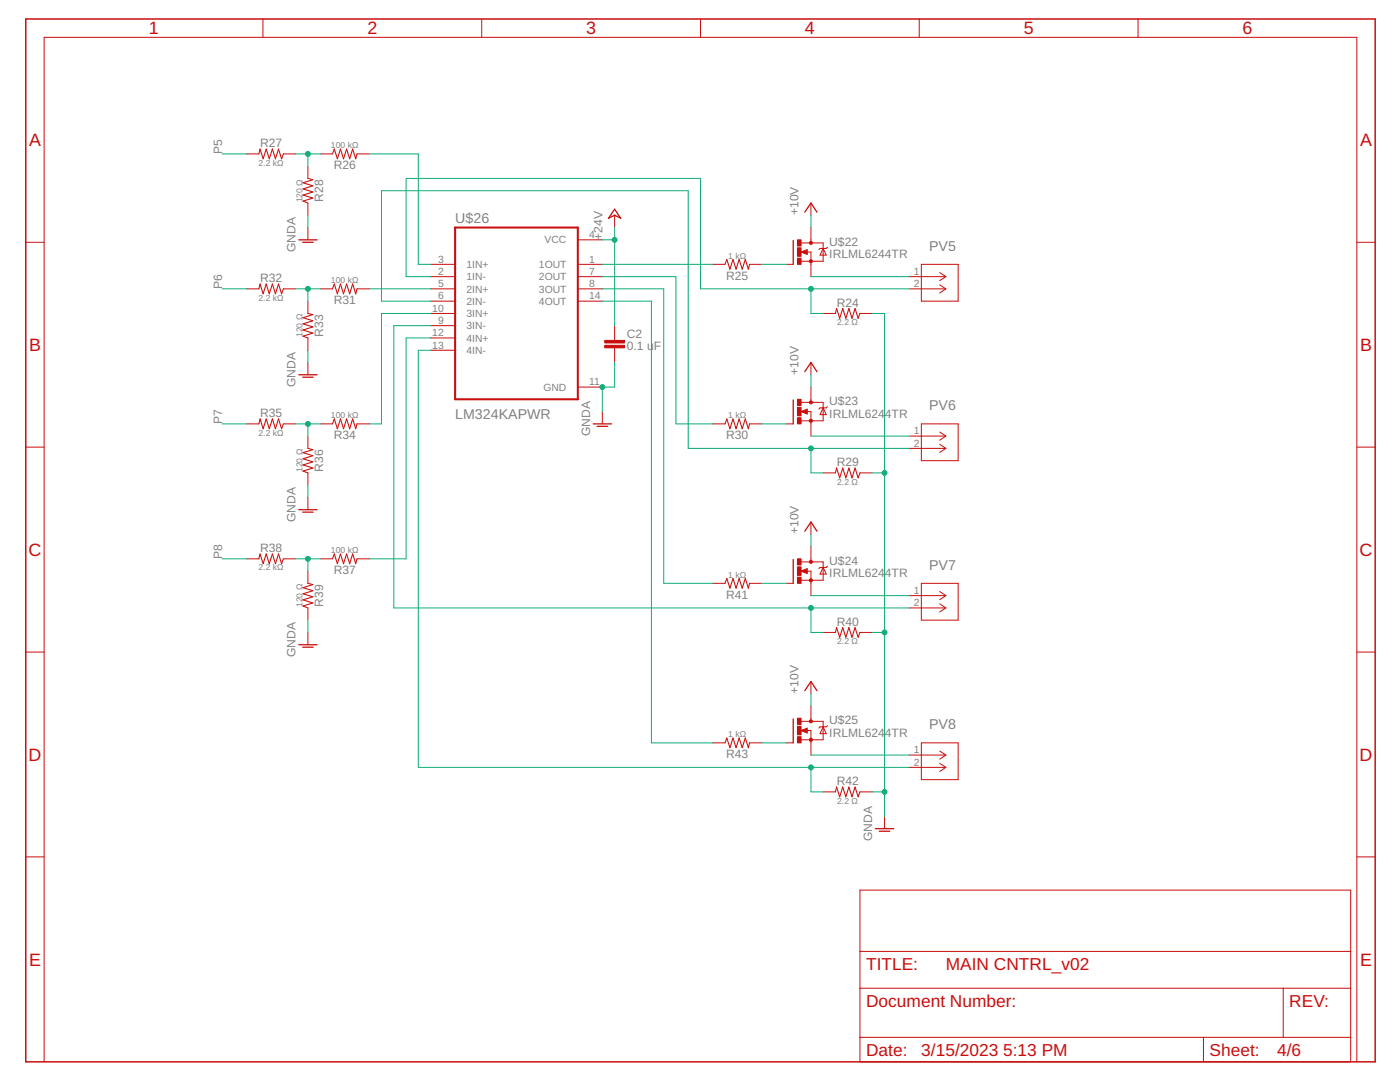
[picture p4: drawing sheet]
<svg xmlns="http://www.w3.org/2000/svg" width="279mm" height="216mm" viewBox="0 0 279 216" stroke-linecap="round" stroke-linejoin="round" font-family="sans-serif">
<g fill="none" stroke="#c90d0c" stroke-width=".25">
<path d="M59.6 47.9h3.7M60.4 48.3h2.1M122.7 41.7l1.2 1.9-1.2-.7-1.3 .7zM158.3 48v4.7M160.6 42.3l1.2-1.8 1.2 1.8M59.6 74.8h3.7M60.4 75.3h2.1M158.3 79.8v4.8M160.6 74.2l1.2-1.9 1.2 1.9M118.4 84.6h3.6M119.2 85.1h2.1M59.6 101.7h3.7"/>
<path d="M60.4 102.2h2.1M158.3 111.6v4.8M160.6 106l1.2-1.8 1.2 1.8M59.6 128.7h3.7M60.4 129.1h2.1M160.6 137.8l1.2-1.8 1.2 1.8M158.3 143.4v4.8M174.7 165.4h3.7M175.5 165.9h2.1"/>
</g>
<g fill="none" stroke="#c90d0c" stroke-width=".2">
<path d="M52.5 3.8v3.7M96.1 3.8v3.7M139.8 3.8v3.7M183.5 3.8v3.7M227.1 3.8v3.7M49.2 30.7h2.5M56.6 30.7h2.4M61.4 33.2v2.4M63.9 30.7h2.5M71.2 30.7h2.5M5.1 48.3h3.7M49.2 57.6h2.5"/>
<path d="M56.6 57.6h2.4M61.4 40.5v2.4M61.4 45.4v2.5M63.9 57.6h2.5M71.2 57.6h2.5M85.9 52.7h4.9M85.9 55.2h4.9M85.9 57.6h4.9M115.3 52.7h4.9M115.3 55.2h4.9M115.3 57.6h4.9M115.3 47.9h4.9"/>
<path d="M122.7 42.9v2.5M142.2 52.7h2.5M149.6 52.7h2.4M156.9 52.7h1.4M159.9 50.3l1.2-.5v1zM159.9 48.5h4.4v3.6h-4.4M161 50.3h.8v4.9M161.8 40.5v2.4M161.8 45.4v3.1M164.3 49.6l.6 1.3h-1.2zM165.1 49.3l-.2 .3h-1.2l-.3 .2M181.4 55.2h7.4"/>
<path d="M181.4 57.6h7.4M183.9 52.7h7.3v7.4h-7.3zM187.5 54.4l1.3 .8M187.5 56.8l1.3 .8M188.8 55.2l-1.3 .8M188.8 57.6l-1.3 .9M270.8 48.3h3.6M61.4 60.1v2.4M61.4 67.4v2.5M61.4 72.3v2.5M85.9 62.5h4.9M85.9 60.1h4.9"/>
<path d="M85.9 65h4.9M85.9 67.4h4.9M85.9 69.9h4.9M115.3 60.1h4.9M115.3 77.2h4.9M122.7 65v2.9M122.7 69.4v2.9M161.8 72.3v2.5M161.8 77.2v3.1M164.3 62.5h2.4M171.6 62.5h2.5M5.1 89.2h3.7"/>
<path d="M49.2 84.6h2.5M56.6 84.6h2.4M61.4 87v2.5M61.4 94.4v2.4M61.4 99.3v2.4M63.9 84.6h2.5M71.2 84.6h2.5M120.2 82.1v2.5M142.2 84.6h2.5M149.6 84.6h2.4M156.9 84.6h1.4M159.9 82.1l1.2-.5v1z"/>
<path d="M159.9 80.3h4.4v3.7h-4.4M161 82.1h.8v4.9M164.3 81.4l.6 1.3h-1.2zM164.3 94.4h2.4M165.1 81.2l-.2 .2h-1.2l-.3 .2M171.6 94.4h2.5M181.4 87h7.4M181.4 89.5h7.4M183.9 84.6h7.3v7.3h-7.3zM187.5 86.2l1.3 .8M187.5 88.6l1.3 .9M188.8 87l-1.3 .8"/>
<path d="M188.8 89.5l-1.3 .8M270.8 89.2h3.6M49.2 111.5h2.5M56.6 111.5h2.4M61.4 114v2.4M63.9 111.5h2.5M71.2 111.5h2.5M142.2 116.4h2.5M149.6 116.4h2.4M156.9 116.4h1.4M159.9 114l1.2-.5v.9zM159.9 112.1h4.4v3.7h-4.4"/>
<path d="M161 114h.8v4.9M161.8 104.2v2.4M161.8 109.1v3M164.3 113.2l.6 1.4h-1.2zM165.1 113l-.2 .2h-1.2l-.3 .3M181.4 118.9h7.4M183.9 116.4h7.3v7.3h-7.3zM187.5 118l1.3 .9M188.8 118.9l-1.3 .8M5.1 130.1h3.7M61.4 121.3v2.4M61.4 126.2v2.5"/>
<path d="M161.8 136v2.4M164.3 126.2h2.4M171.6 126.2h2.5M181.4 121.3h7.4M187.5 120.5l1.3 .8M188.8 121.3l-1.3 .8M270.8 130.1h3.6M142.2 148.2h2.5M149.6 148.2h2.4M156.9 148.2h1.4M159.9 145.8l1.2-.5v1zM159.9 143.9h4.4v3.7h-4.4"/>
<path d="M161 145.8h.8v4.9M161.8 140.9v3M164.3 145l.6 1.4h-1.2zM164.3 158h2.4M165.1 144.8l-.2 .2h-1.2l-.3 .3M171.6 158h2.5M181.4 150.7h7.4M181.4 153.1h7.4M183.9 148.2h7.3v7.4h-7.3zM187.5 149.9l1.3 .8M187.5 152.3l1.3 .8M188.8 150.7l-1.3 .8"/>
<path d="M188.8 153.1l-1.3 .8M5.1 171h3.7M171.6 177.6h98v34.3h-98zM176.5 162.9v2.5M270.8 171h3.6M171.6 197.2h98M171.6 189.8h98M256.1 197.2v9.8M8.8 211.9v-204.4h262v204.4M171.6 207h98M240.2 207v4.9"/>
</g>
<path d="M5.1 3.8h269.3v208.1h-269.3zM161 50.1l-.9 .2 .9 .2v-.2h-.3M161 81.9l-.9 .2 .9 .3v-.3h-.3M161 113.7l-.9 .3 .9 .2v-.2h-.3M161 145.5l-.9 .3 .9 .2v-.2h-.3" fill="none" stroke="#c90d0c" stroke-width=".3"/>
<g fill="#c90d0c" stroke="#c90d0c" stroke-width=".2">
<path d="M161.6 51.9h.5l.1 .2-.1 .3h-.5z" fill-rule="evenodd"/>
<path d="M161.6 48.2h.5l.1 .3-.1 .2-.3 .1-.2-.1z" fill-rule="evenodd"/>
<path d="M161.6 83.7h.5l.1 .3-.1 .2-.3 .1-.2-.1z" fill-rule="evenodd"/>
<path d="M161.6 80.1l.2-.1 .3 .1 .1 .2-.1 .2h-.5z" fill-rule="evenodd"/>
<path d="M161.6 115.6l.2-.1 .3 .1 .1 .2-.1 .2h-.5z" fill-rule="evenodd"/>
<path d="M161.6 111.9h.5l.1 .2-.1 .2-.3 .1-.2-.1z" fill-rule="evenodd"/>
<path d="M161.6 147.4h.5l.1 .2-.1 .2h-.5z" fill-rule="evenodd"/>
<path d="M161.6 143.7l.2-.1 .3 .1 .1 .2-.1 .3h-.5z" fill-rule="evenodd"/>
</g>
<g fill="#c90d0c" stroke="#c90d0c" stroke-width=".2">
<path d="M159.2 51.5h.7v1.2h-.7z"/>
<path d="M159.2 47.9h.7v1.2h-.7z"/>
<path d="M159.2 49.4h.7v1.7h-.7z"/>
<path d="M159.2 83.4h.7v1.2h-.7z"/>
<path d="M159.2 79.7h.7v1.2h-.7z"/>
<path d="M159.2 81.3h.7v1.7h-.7z"/>
<path d="M159.2 115.2h.7v1.2h-.7z"/>
<path d="M159.2 111.5h.7v1.2h-.7z"/>
<path d="M159.2 113.1h.7v1.7h-.7z"/>
<path d="M159.2 147h.7v1.2h-.7z"/>
<path d="M159.2 143.3h.7v1.2h-.7z"/>
<path d="M159.2 144.9h.7v1.7h-.7z"/>
<path d="M120.7 68.9h3.9v.5h-3.9z"/>
<path d="M120.7 67.9h3.9v.5h-3.9z"/>
</g>
<g fill="none" stroke="#c90d0c" stroke-width=".21">
<path d="M51.7 30.7l.2-1 .6 2 .6-2 .6 2 .7-2 .6 2 .6-2 .6 2 .4-1M61.4 35.6l1 .3-1.9 .6 1.9 .6-1.9 .6 1.9 .6-1.9 .6 1.9 .6-1.9 .6 .9 .4M66.4 30.7l.3-1 .6 2 .6-2 .7 2 .6-2 .6 2 .6-2 .6 2 .2-1M51.7 57.6l.2-.9 .6 1.9 .6-1.9 .6 1.9 .7-1.9 .6 1.9 .6-1.9 .6 1.9 .4-1M66.4 57.6l.3-.9 .6 1.9 .6-1.9 .7 1.9 .6-1.9 .6 1.9 .6-1.9 .6 1.9 .2-1M144.7 52.7l.4-.9 .6 1.9 .6-1.9 .6 1.9 .6-1.9 .6 1.9 .6-1.9 .7 1.9 .2-1M61.4 62.5l1 .3-1.9 .6 1.9 .6-1.9 .6 1.9 .6-1.9 .6 1.9 .7-1.9 .6 .9 .3M166.7 62.5l.3-.9 .6 1.9 .6-1.9 .6 1.9 .6-1.9 .6 1.9 .6-1.9 .7 1.9 .3-1M51.7 84.6l.2-1 .6 2 .6-2 .6 2 .7-2 .6 2 .6-2 .6 2 .4-1M61.4 89.5l1 .2-1.9 .6 1.9 .6-1.9 .6 1.9 .7-1.9 .6 1.9 .6-1.9 .6 .9 .4M66.4 84.6l.3-1 .6 2 .6-2 .7 2 .6-2 .6 2 .6-2 .6 2 .2-1M144.7 84.6l.4-1 .6 2 .6-2 .6 2 .6-2 .6 2 .6-2 .7 2 .2-1"/>
<path d="M166.7 94.4l.3-1 .6 2 .6-2 .6 2 .6-2 .6 2 .6-2 .7 2 .3-1M51.7 111.5l.2-1 .6 2 .6-2 .6 2 .7-2 .6 2 .6-2 .6 2 .4-1M61.4 116.4l1 .2-1.9 .7 1.9 .6-1.9 .6 1.9 .6-1.9 .6 1.9 .6-1.9 .6 .9 .4M66.4 111.5l.3-1 .6 2 .6-2 .7 2 .6-2 .6 2 .6-2 .6 2 .2-1M144.7 116.4l.4-1 .6 2 .6-2 .6 2 .6-2 .6 2 .6-2 .7 2 .2-1M166.7 126.2l.3-1 .6 2 .6-2 .6 2 .6-2 .6 2 .6-2 .7 2 .3-1M144.7 148.2l.4-.9 .6 1.9 .6-1.9 .6 1.9 .6-1.9 .6 1.9 .6-1.9 .7 1.9 .2-1M166.7 158l.3-1 .6 2 .6-2 .6 2 .6-2 .6 2 .6-2 .7 2 .3-1"/>
</g>
<path d="M90.8 45.4h24.5v34.3h-24.5z" fill="none" stroke="#c90d0c" stroke-width=".4"/>
<g fill="none" stroke="#0dab76" stroke-width=".2">
<path d="M44.3 30.7h4.9M59 30.7h4.9M61.4 30.7v2.5M73.7 30.7h9.8v22h2.4M44.3 57.6h4.9M59 57.6h4.9M61.4 42.9v2.5M61.4 57.6v2.5M73.7 57.6h12.2M85.9 55.2h-4.9v-19.6h58.8v22h41.6M120.2 47.9h2.5M120.2 55.2h14.7v29.4h7.3"/>
<path d="M120.2 57.6h12.3v58.8h9.7M120.2 52.7h22M122.7 45.4v19.6M152 52.7h4.9M161.8 42.9v2.5M161.8 57.6v4.9h2.5M161.8 55.2h19.6M61.4 69.9v2.4M85.9 62.5h-9.8v22.1h-2.4M85.9 67.4h-4.9v44.1h-7.3M85.9 69.9h-2.4v83.2h97.9M85.9 60.1h-9.8v-22h61.3v51.4h44"/>
<path d="M85.9 65h-7.3v56.3h102.8M120.2 60.1h9.8v88.1h12.2M122.7 72.3v4.9h-2.5v4.9M161.8 74.8v2.4M174.1 62.5h2.4v100.4M44.3 84.6h4.9M59 84.6h4.9M61.4 84.6v2.4M61.4 96.8v2.5M152 84.6h4.9M161.8 89.5v4.9h2.5M161.8 87h19.6"/>
<path d="M174.1 94.4h2.4M44.3 111.5h4.9M59 111.5h4.9M61.4 111.5v2.5M152 116.4h4.9M161.8 106.6v2.5M161.8 118.9h19.6M61.4 123.7v2.5M161.8 121.3v4.9h2.5M161.8 138.4v2.5M174.1 126.2h2.4M152 148.2h4.9"/>
<path d="M161.8 153.1v4.9h2.5M161.8 150.7h19.6M174.1 158h2.4"/>
</g>
<g fill="#0dab76" stroke="#0dab76" stroke-width=".2">
<circle cx="176.5" cy="158" r=".49"/>
<circle cx="176.5" cy="126.2" r=".49"/>
<circle cx="176.5" cy="94.4" r=".49"/>
<circle cx="120.2" cy="77.2" r=".49"/>
<circle cx="122.7" cy="47.9" r=".49"/>
<circle cx="161.8" cy="57.6" r=".49"/>
<circle cx="61.4" cy="30.7" r=".49"/>
<circle cx="61.4" cy="57.6" r=".49"/>
<circle cx="61.4" cy="84.6" r=".49"/>
<circle cx="61.4" cy="111.5" r=".49"/>
<circle cx="161.8" cy="121.3" r=".49"/>
<circle cx="161.8" cy="89.5" r=".49"/>
<circle cx="161.8" cy="153.1" r=".49"/>
</g>
<g font-size="3.6" fill="#c90d0c">
<text x="29.7" y="6.9">1</text>
<text x="73.3" y="6.9">2</text>
<text x="117" y="6.9">3</text>
<text x="160.7" y="6.9">4</text>
<text x="204.3" y="6.9">5</text>
<text x="248" y="6.9">6</text>
<text x="5.8" y="29.1">A</text>
<text x="271.4" y="29.1">A</text>
<text x="5.8" y="70">B</text>
<text x="271.4" y="70">B</text>
<text x="5.7" y="110.9">C</text>
<text x="271.3" y="110.9">C</text>
<text x="5.7" y="151.8">D</text>
<text x="271.3" y="151.8">D</text>
<text x="5.8" y="192.7">E</text>
<text x="271.4" y="192.7">E</text>
</g>
<g font-size="3.5" fill="#c90d0c">
<text x="172.8" y="193.5">TITLE:</text>
<text x="188.8" y="193.5">MAIN CNTRL_v02</text>
<text x="172.8" y="200.9">Document Number:</text>
<text x="257.3" y="200.9">REV:</text>
<text x="172.8" y="210.7">Date:</text>
<text x="183.9" y="210.7">3/15/2023</text>
<text x="200.2" y="210.7">5:13 PM</text>
<text x="241.4" y="210.7">Sheet:</text>
<text x="254.9" y="210.7">4/6</text>
</g>
<g font-size="2.8" fill="#808080">
<text x="90.8" y="44.4">U$26</text>
<text x="185.4" y="50.1">PV5</text>
<text x="90.8" y="83.5">LM324KAPWR</text>
<text x="185.4" y="81.9">PV6</text>
<text x="185.4" y="113.7">PV7</text>
<text x="185.4" y="145.6">PV8</text>
</g>
<g font-size="2.4" fill="#808080">
<text x="51.9" y="29.4">R27</text>
<text x="44.3" y="30.7" transform="rotate(-90 44.3 30.7)">P5</text>
<text x="66.6" y="33.8">R26</text>
<text x="64.5" y="40.3" transform="rotate(-90 64.5 40.3)">R28</text>
<text x="120.2" y="47.9" transform="rotate(-90 120.2 47.9)">+24V</text>
<text x="159.4" y="43" transform="rotate(-90 159.4 43)">+10V</text>
<text x="59" y="50.3" transform="rotate(-90 59 50.3)">GNDA</text>
<text x="165.5" y="51.5">IRLML6244TR</text>
<text x="165.5" y="49.1">U$22</text>
<text x="44.3" y="57.6" transform="rotate(-90 44.3 57.6)">P6</text>
<text x="51.9" y="56.3">R32</text>
<text x="144.9" y="55.8">R25</text>
<text x="66.6" y="60.7">R31</text>
<text x="167" y="61.2">R24</text>
<text x="64.5" y="67.2" transform="rotate(-90 64.5 67.2)">R33</text>
<text x="125.1" y="69.9">0.1 u</text>
<text x="125.1" y="67.4">C2</text>
<text x="130.5" y="69.9">F</text>
<text x="59" y="77.2" transform="rotate(-90 59 77.2)">GNDA</text>
<text x="159.4" y="74.8" transform="rotate(-90 159.4 74.8)">+10V</text>
<text x="51.9" y="83.2">R35</text>
<text x="165.5" y="83.3">IRLML624</text>
<text x="165.5" y="80.9">U$23</text>
<text x="176.6" y="83.3">4TR</text>
<text x="44.3" y="84.6" transform="rotate(-90 44.3 84.6)">P7</text>
<text x="66.6" y="87.6">R34</text>
<text x="117.8" y="87" transform="rotate(-90 117.8 87)">GNDA</text>
<text x="144.9" y="87.6">R30</text>
<text x="64.5" y="94.1" transform="rotate(-90 64.5 94.1)">R36</text>
<text x="167" y="93">R29</text>
<text x="59" y="104.2" transform="rotate(-90 59 104.2)">GNDA</text>
<text x="159.4" y="106.6" transform="rotate(-90 159.4 106.6)">+10V</text>
<text x="44.3" y="111.5" transform="rotate(-90 44.3 111.5)">P8</text>
<text x="51.9" y="110.1">R38</text>
<text x="165.5" y="112.7">U$24</text>
<text x="66.6" y="114.6">R37</text>
<text x="144.9" y="119.5">R41</text>
<text x="165.5" y="115.2">IRLML624</text>
<text x="176.6" y="115.2">4TR</text>
<text x="64.5" y="121" transform="rotate(-90 64.5 121)">R39</text>
<text x="167" y="124.8">R40</text>
<text x="59" y="131.1" transform="rotate(-90 59 131.1)">GNDA</text>
<text x="159.4" y="138.4" transform="rotate(-90 159.4 138.4)">+10V</text>
<text x="165.5" y="147">IRLML624</text>
<text x="165.5" y="144.6">U$25</text>
<text x="176.6" y="147">4TR</text>
<text x="144.9" y="151.3">R43</text>
<text x="167" y="156.7">R42</text>
<text x="174.1" y="167.8" transform="rotate(-90 174.1 167.8)">GNDA</text>
</g>
<g font-size="2.1" fill="#808080">
<text x="117.6" y="47.5">4</text>
<text x="87.4" y="52.4">3</text>
<text x="93.1" y="53.5">1IN+</text>
<text x="107.5" y="53.5">1OUT</text>
<text x="108.7" y="48.6">VCC</text>
<text x="117.6" y="52.4">1</text>
<text x="87.4" y="54.9">2</text>
<text x="87.4" y="57.3">5</text>
<text x="87.4" y="59.7">6</text>
<text x="93.1" y="55.9">1IN-</text>
<text x="93.1" y="58.4">2IN+</text>
<text x="107.5" y="55.9">2OUT</text>
<text x="107.5" y="58.4">3OUT</text>
<text x="117.6" y="54.9">7</text>
<text x="117.6" y="57.3">8</text>
<text x="117.6" y="59.7">14</text>
<text x="182.4" y="54.9">1</text>
<text x="182.4" y="57.3">2</text>
<text x="86.3" y="62.2">10</text>
<text x="87.4" y="64.6">9</text>
<text x="93.1" y="60.8">2IN-</text>
<text x="93.1" y="63.3">3IN+</text>
<text x="93.1" y="65.7">3IN-</text>
<text x="107.5" y="60.8">4OUT</text>
<text x="86.3" y="67.1">12</text>
<text x="86.3" y="69.5">13</text>
<text x="93.1" y="68.2">4IN+</text>
<text x="93.1" y="70.6">4IN-</text>
<text x="108.4" y="78">GND</text>
<text x="117.6" y="76.9">11</text>
<text x="182.4" y="86.7">1</text>
<text x="182.4" y="89.1">2</text>
<text x="182.4" y="118.5">1</text>
<text x="182.4" y="121">2</text>
<text x="182.4" y="150.3">1</text>
<text x="182.4" y="152.8">2</text>
</g>
<g font-size="1.7" fill="#808080">
<text x="66" y="29.6">100 kΩ</text>
<text x="51.6" y="33">2.2 kΩ</text>
<text x="60.4" y="40.4" transform="rotate(-90 60.4 40.4)">120 Ω</text>
<text x="145.3" y="51.6">1 kΩ</text>
<text x="51.6" y="60">2.2 kΩ</text>
<text x="66" y="56.5">100 kΩ</text>
<text x="167.1" y="64.9">2.2 Ω</text>
<text x="60.4" y="67.3" transform="rotate(-90 60.4 67.3)">120 Ω</text>
<text x="66" y="83.5">100 kΩ</text>
<text x="145.3" y="83.5">1 kΩ</text>
<text x="51.6" y="86.9">2.2 kΩ</text>
<text x="60.4" y="94.2" transform="rotate(-90 60.4 94.2)">120 Ω</text>
<text x="167.1" y="96.7">2.2 Ω</text>
<text x="51.6" y="113.8">2.2 kΩ</text>
<text x="66" y="110.4">100 kΩ</text>
<text x="145.3" y="115.3">1 kΩ</text>
<text x="60.4" y="121.2" transform="rotate(-90 60.4 121.2)">120 Ω</text>
<text x="167.1" y="128.5">2.2 Ω</text>
<text x="145.3" y="147.1">1 kΩ</text>
<text x="167.1" y="160.3">2.2 Ω</text>
</g>
</svg>
